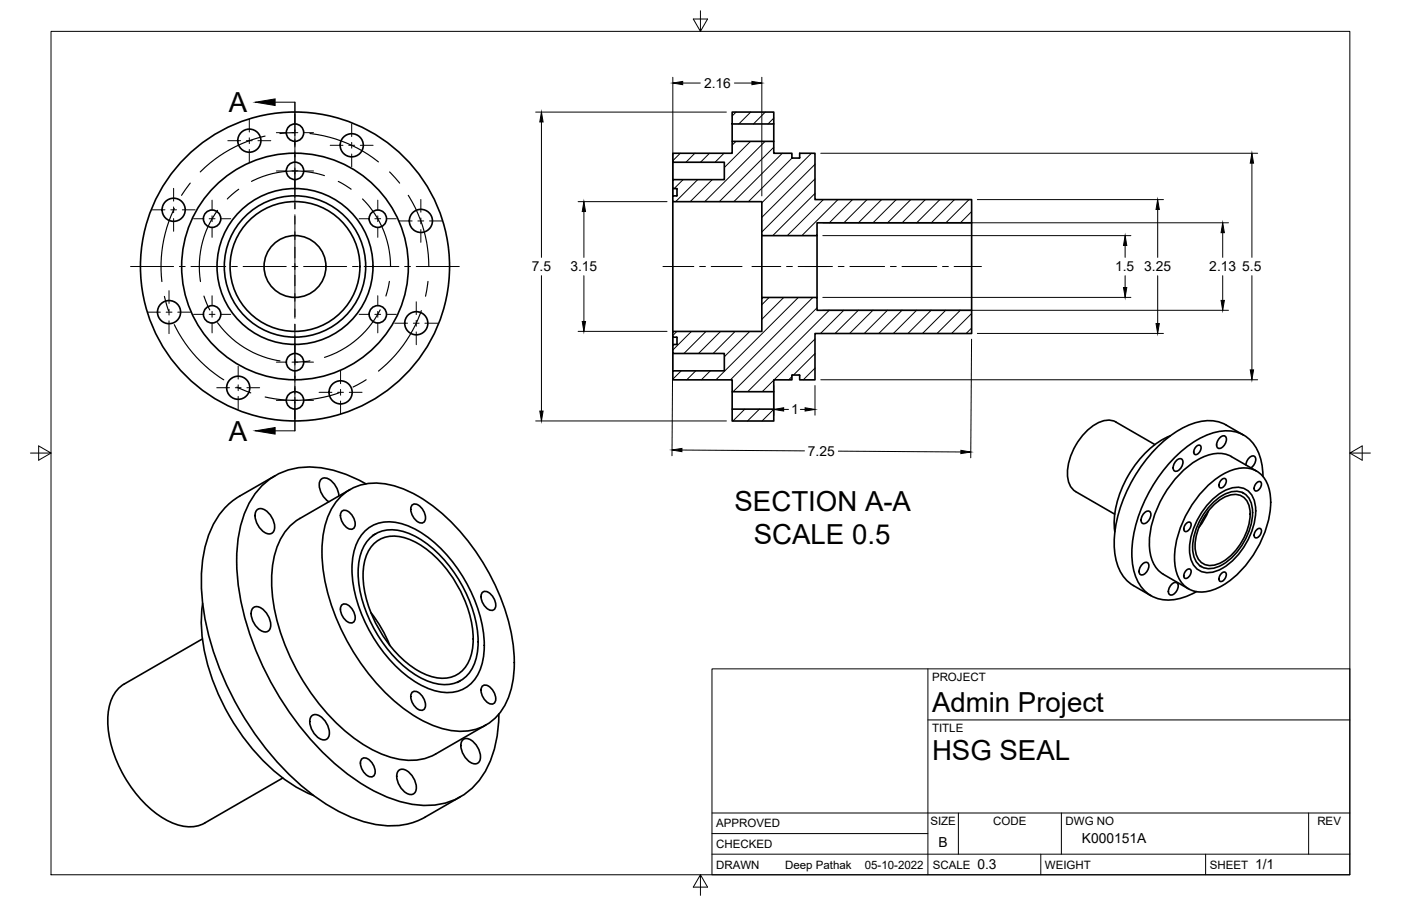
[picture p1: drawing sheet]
<svg xmlns="http://www.w3.org/2000/svg" width="432mm" height="279mm" viewBox="0 0 432 279" stroke-linecap="round" stroke-linejoin="round" font-family="sans-serif">
<!-- layer: Visible -->
<g fill="none" stroke="#000" stroke-width=".51">
<path d="M225.7 34.6h12.8v3.6h-12.8zM225.7 38.2v5.4M238.5 38.2v5.4M207.4 50v5.4M207.4 58.2v2.2M208.5 58.2h-1.1v-2.8h15.8v-5.4h-15.8v-2.7h18.3v-3.7h12.8v3.7h5.6l.1 1.4h2.2l.1-1.4h4.7v14.3h48.3v7.1h-47.7v4h-17v-10.5h-27.4v-1.8h1.1M208.5 58.1l.2 .2M208.7 58.3l-.2 2.1M207.4 62.2v40M234.8 72.7v19M251.8 72.7v19M299.5 68.7v27"/>
<path d="M207.4 109v5.4M207.4 104v2.2M208.5 104h-1.1v-1.8h27.4v-10.5h17v4h47.7v7.1h-48.3v14.3h-4.7l-.2-1.5-2.2 .1v1.4h-5.6v3.7h-12.8v-3.7h-18.3v-2.7h15.8v-5.4h-15.8v-2.8h1.1M208.5 104v2.2M225.7 126.2h12.8v3.6h-12.8zM225.7 120.8v5.4M238.5 120.8v5.4M343.9 130.2l12 6.9M343.9 130.1a7.1 7.1 0 0 0-7.7 1.7 18.9 18.9 0 0 0-7.1 15.8 5.5 5.5 0 0 0 2.4 4l12.1 7M360.7 134.4a30.3 30.3 0 0 0-15.6 17.8 24.6 24.6 0 0 0-1.5 11.8M368.7 137.7a.82 .82 0 0 1 1.4 0 2.13 2.13 0 0 1-1.7 2.5 1.54 1.54 0 0 1 .3-2.5zM376.1 134.9a1.08 1.08 0 0 1 1.5-.4 1.08 1.08 0 0 1 .3 1.5l-.7 1.4a1.16 1.16 0 0 1-1.2 .9 1.16 1.16 0 0 1-1-1.1l.2-1z"/>
<path d="M377.9 131.1l5.4 3.1M377.9 131.1a13 13 0 0 0-11.8 .1 40.7 40.7 0 0 0-19 20.7 33.3 33.3 0 0 0-2.9 21.7 11.5 11.5 0 0 0 5.1 7M79.3 157.2a2.71 2.71 0 0 1 3.5 1 5.6 5.6 0 0 1 1.5 5.7 2.07 2.07 0 0 1-3.3-.1 6 6 0 0 1-2.1-6.2zM84.8 146.7l-10.9 6.3a23.5 23.5 0 0 0-10.5 15.1 58.6 58.6 0 0 0 1.6 30.3 93 93 0 0 0 32.3 47.4 42.3 42.3 0 0 0 22.8 8.9 21 21 0 0 0 10.9-2.7M104.4 153a6 6 0 0 0-4.3-5.6 2.06 2.06 0 0 0-1.6 2.8l.4 1.5 .8 1.4 1.6 1.6M105.2 153a16.6 16.6 0 0 1 17.2-2.9 49.8 49.8 0 0 1 23 18.3 64.3 64.3 0 0 1 13.1 36 23.5 23.5 0 0 1-6 17.1 16.6 16.6 0 0 1-17.1 2.9 49.8 49.8 0 0 1-23.1-18.3 64.3 64.3 0 0 1-13.1-36 23.5 23.5 0 0 1 6-17.1zM105.4 157.6a2.8 2.8 0 0 1 3.6 2.1l.2 .6a1.9 1.9 0 0 1-1 2.9 4.3 4.3 0 0 1-3-5.3zM107.9 151l-15.5 8.9a18.1 18.1 0 0 0-8.3 13.7 52.4 52.4 0 0 0 5.5 29.4 62.1 62.1 0 0 0 24.7 28 23 23 0 0 0 16.8 2.9l3.2-1.4 15.5-9M112.8 149.2a32.7 32.7 0 0 0-22.4-4.7 21.1 21.1 0 0 0-15.3 14.6 53.8 53.8 0 0 0 .1 30.5 93.6 93.6 0 0 0 32.5 49.6 42.3 42.3 0 0 0 23.5 9.2 20.6 20.6 0 0 0 20.2-14.4 39.4 39.4 0 0 0 2.4-13.8M127.1 155.7a2.8 2.8 0 0 1 3.5 2l.3 .7a1.9 1.9 0 0 1-1 2.9 4.3 4.3 0 0 1-3.1-5.3zM352.8 158.1a1.08 1.08 0 0 1 1.5-.4 1.08 1.08 0 0 1 .4 1.5l-.7 1.4a1.16 1.16 0 0 1-1.3 .9 1.16 1.16 0 0 1-1-1.1l.2-1zM362.7 141.9a1.08 1.08 0 0 1 1.5-.4 1.08 1.08 0 0 1 .3 1.5l-.7 1.5a1.16 1.16 0 0 1-1.2 .8 1.16 1.16 0 0 1-1-1l.2-1z"/>
<path d="M371.7 150.4a18.1 18.1 0 0 1 12.2-6.1 8 8 0 0 1 7.4 7.3 28.9 28.9 0 0 1-5.9 20.9 24 24 0 0 1-13 9.8 8 8 0 0 1-10.1-7 28.9 28.9 0 0 1 6-20.9zM372.5 157.5l-1.3 2.7-1.7 2.4M373.6 154.1a10.8 10.8 0 0 1 9-3.7 6.5 6.5 0 0 1 4.4 7.1 22.1 22.1 0 0 1-11.5 18.4 5.8 5.8 0 0 1-8.8-5.1 21.9 21.9 0 0 1 6.9-16.7zM373.7 155.2a9.9 9.9 0 0 1 8.4-3.6 5.9 5.9 0 0 1 4 6.5 20 20 0 0 1-10.4 16.6 5.3 5.3 0 0 1-8.1-4.6 19.9 19.9 0 0 1 6.1-14.9zM373.8 156.1a8.9 8.9 0 0 1 8.2-3.4 5.4 5.4 0 0 1 3.3 5.8 18.4 18.4 0 0 1-9.6 15.3 4.8 4.8 0 0 1-7.3-4.2 18 18 0 0 1 5.4-13.5zM376.5 148a.82 .82 0 0 1 1.4 0 2.13 2.13 0 0 1-1.8 2.5 1.54 1.54 0 0 1 .4-2.5zM379.5 140.8l7.8 4.5M379.5 140.8a10.1 10.1 0 0 0-9.8 .7 32.4 32.4 0 0 0-15.5 26.8 10.1 10.1 0 0 0 4.4 8.8l7.7 4.5M382.8 151.8l.5 .3M384 143.4a2.79 2.79 0 0 1 2.4-2.8 1.9 1.9 0 0 1-.1 3l-.7 .7M387.3 148.9a.82 .82 0 0 1 1.4 0 2.13 2.13 0 0 1-1.7 2.5 1.54 1.54 0 0 1 .3-2.5zM389.3 147a14.2 14.2 0 0 0-6.1-12.9 13.4 13.4 0 0 0-12.4 .6 43 43 0 0 0-19.7 23.8 29.3 29.3 0 0 0-1 19.4 10.6 10.6 0 0 0 13.3 6.7l3.5-1.2 1.9-.9"/>
<path d="M112.8 163.5a11.7 11.7 0 0 1 12.6-1.5 39.1 39.1 0 0 1 19 18.9 37.7 37.7 0 0 1 4.6 22 12 12 0 0 1-7.6 10.2 15.6 15.6 0 0 1-12.5-2.3 45.1 45.1 0 0 1-20.4-35.3 15.6 15.6 0 0 1 4.3-12zM113.8 166.2a10.3 10.3 0 0 1 11.8-1.9 35.3 35.3 0 0 1 17.3 17.2 32 32 0 0 1 3.8 21.7 9.9 9.9 0 0 1-12.9 7.5 32 32 0 0 1-17-14.2 37.3 37.3 0 0 1-6.3-21.8 13.7 13.7 0 0 1 3.3-8.5zM115.4 167.6a9.7 9.7 0 0 1 10.2-1.5 32.8 32.8 0 0 1 16.6 16.8 28.9 28.9 0 0 1 3 19.3 9 9 0 0 1-11.6 6.6 28.1 28.1 0 0 1-15.2-12.2 34.6 34.6 0 0 1-6.4-21 12.2 12.2 0 0 1 3.4-8zM115.8 164.6l-1 .6M352.2 173.9a1.08 1.08 0 0 1 1.5-.4 1.08 1.08 0 0 1 .3 1.5l-.7 1.4a1.16 1.16 0 0 1-1.2 .9 1.16 1.16 0 0 1-1-1.1l.2-1zM365.6 161.4a.82 .82 0 0 1 1.5 0 2.13 2.13 0 0 1-1.8 2.5 1.54 1.54 0 0 1 .3-2.5zM365.6 175.9a.82 .82 0 0 1 1.5 0 2.13 2.13 0 0 1-1.8 2.5 1.54 1.54 0 0 1 .3-2.5zM369.8 174.5l.5 .3M376.5 176.8a.82 .82 0 0 1 1.4 0 2.13 2.13 0 0 1-1.8 2.5 1.54 1.54 0 0 1 .4-2.5zM387.3 163.4a.82 .82 0 0 1 1.4 0 2.13 2.13 0 0 1-1.7 2.5 1.54 1.54 0 0 1 .3-2.5zM62.4 197l-24.1 13.9M62.5 186.1a53 53 0 0 0 6.2 31 62.1 62.1 0 0 0 23.5 26.1l4.5 2.1"/>
<path d="M78.1 187.4a2.71 2.71 0 0 1 3.5 1 5.6 5.6 0 0 1 1.5 5.7 2.07 2.07 0 0 1-3.3-.1 6 6 0 0 1-2.1-6.1zM105.4 186.5a2.8 2.8 0 0 1 3.6 2.1l.2 .6a1.9 1.9 0 0 1-1 2.9 4.3 4.3 0 0 1-3-5.3zM114.3 188.9l3 4.4 2.9 5.8M148.7 182.6a2.8 2.8 0 0 1 3.6 2.1l.3 .6a1.9 1.9 0 0 1-1.1 2.9 4.3 4.3 0 0 1-3-5.2zM349.3 180.6l5.5 3.1M361.2 180.1a1.08 1.08 0 0 1 1.5-.4 1.08 1.08 0 0 1 .4 1.5l-.7 1.4a1.16 1.16 0 0 1-1.2 .9 1.16 1.16 0 0 1-1.1-1.1l.2-1zM38.3 210.9a11.6 11.6 0 0 0-5 9.7 37.8 37.8 0 0 0 11.5 27.4 20.1 20.1 0 0 0 14.6 6.9l2.5-.5 1.2-.6 24.1-13.9M127.1 213.4a2.8 2.8 0 0 1 3.5 2.1l.3 .7a1.9 1.9 0 0 1-1 2.9 4.3 4.3 0 0 1-3.1-5.3zM141.9 209.9l-1 .6M148.7 211.5a2.8 2.8 0 0 1 3.6 2.1l.3 .6a1.9 1.9 0 0 1-1.1 2.9 4.3 4.3 0 0 1-3-5.2zM96.1 220.7a2.71 2.71 0 0 1 3.6 1 5.6 5.6 0 0 1 1.5 5.7 2.07 2.07 0 0 1-3.3-.1 6 6 0 0 1-2.1-6.1zM111.6 234a2.8 2.8 0 0 1 3.5 2l.3 .7a1.9 1.9 0 0 1-1 2.9 4.3 4.3 0 0 1-3.1-5.3z"/>
<path d="M122.9 237.6a2.71 2.71 0 0 1 3.6 1 5.6 5.6 0 0 1 1.5 5.6 2.07 2.07 0 0 1-3.3 0 6 6 0 0 1-2.1-6.2zM142.7 228.1a2.71 2.71 0 0 1 3.5 1 5.6 5.6 0 0 1 1.6 5.7 2.07 2.07 0 0 1-3.3-.1 6 6 0 0 1-2.2-6.2zM141.9 245.7l-10.9 6.3"/>
<circle cx="76.8" cy="43.4" r="3.6"/>
<circle cx="90.9" cy="52.7" r="2.68"/>
<circle cx="90.9" cy="40.9" r="2.68"/>
<circle cx="108.4" cy="44.8" r="3.6"/>
<circle cx="53.5" cy="64.7" r="3.6"/>
<circle cx="65.4" cy="67.4" r="2.68"/>
<circle cx="116.4" cy="67.4" r="2.68"/>
<circle cx="129.7" cy="68.1" r="3.6"/>
<circle cx="52.1" cy="96.3" r="3.6"/>
<circle cx="65.4" cy="96.9" r="2.68"/>
<circle cx="90.9" cy="82.2" r="47.6"/>
<circle cx="90.9" cy="82.2" r="34.9"/>
<circle cx="90.9" cy="82.2" r="24"/>
<circle cx="90.9" cy="82.2" r="20"/>
<circle cx="90.9" cy="82.2" r="21.8"/>
<circle cx="90.9" cy="82.2" r="9.5"/>
<circle cx="116.4" cy="96.9" r="2.68"/>
<circle cx="128.3" cy="99.7" r="3.6"/>
<circle cx="73.4" cy="119.6" r="3.6"/>
<circle cx="90.9" cy="111.7" r="2.68"/>
<circle cx="90.9" cy="123.5" r="2.68"/>
<circle cx="105" cy="121" r="3.6"/>
</g>
<!-- layer: Border -->
<path d="M15.7 9.7h400.3v260.1h-400.3zM215.9 3.3v6.4l-2.2-3.8h4.4l-2.2 3.8M9.4 139.7h6.3l-3.8-2.2v4.4l3.8-2.2M416 139.7l3.8 2.2v-4.4l-3.8 2.2h6.4M215.9 269.8l2.2 3.8h-4.4l2.2-3.8v6.3" fill="none" stroke="#000" stroke-width=".31"/>
<!-- layer: Titleblock -->
<path d="M219.4 206.3h196.6v63.5h-196.6zM286 206.3v63.5M286 222h130M219.4 257.1h66.6M219.4 250.7h196.6M295.4 250.7v12.7M327.1 250.7v12.7M403.3 250.7v12.7M219.4 263.4h196.6M320.8 263.4v6.4M371.6 263.4v6.4" fill="none" stroke="#000" stroke-width=".31"/>
<!-- layer: Smart Centers -->
<g fill="none" stroke="#000" stroke-width=".31">
<path d="M76.8 36.8v3.9M90.9 31.5v18.5M108.4 38.2v3.9M53.5 58.1v3.9M70.2 43.4h3.9M75.9 43.4h1.8M76.8 42.5v1.8M76.8 46.1v3.9M79.5 43.4h4M85.2 40.9h3M85.2 52.7h3M90 40.9h1.8"/>
<path d="M90 52.7h1.8M90.9 50.2v10.7M93.6 40.9h3M93.6 52.7h3M101.8 44.8h3.9M107.5 44.8h1.8M108.4 43.9v1.8M108.4 47.5v3.9M111.1 44.8h3.9M46.9 64.7h3.9M52.6 64.7h1.8M53.5 63.8v1.8"/>
<path d="M53.5 67.4v3.9M56.2 64.7h3.9M59.6 67.5h3.1M64.5 67.5h1.8M65.4 61.7v3.1M65.4 66.6v1.7M65.4 70.1v3.1M68.1 67.5h3M90.9 62.7v1.8M90.9 66.2v13.3M110.7 67.5h3M115.5 67.5h1.8"/>
<path d="M116.4 61.7v3.1M116.4 66.6v1.7M116.4 70.1v3.1M119.1 67.5h3.1M123.1 68.1h3.9M128.8 68.1h1.8M129.7 61.5v3.9M129.7 67.2v1.8M129.7 70.8v3.9M132.4 68.1h3.9M40.2 82.2h13.3M45.5 96.3h3.9"/>
<path d="M51.2 96.3h1.8M52.1 89.6v4M52.1 95.4v1.8M52.1 98.9v4M54.8 96.3h3.9M55.3 82.2h1.8M58.9 82.2h10.7M59.6 96.9h3.1M64.5 96.9h1.8M65.4 91.2v3.1M65.4 96v1.8M65.4 99.6v3.1"/>
<path d="M68.1 96.9h3M71.4 82.2h1.8M74.9 82.2h13.3M90 82.2h1.8M90.9 81.3v1.8M90.9 84.9v13.2M90.9 99.9v1.8M93.6 82.2h13.2M108.6 82.2h1.8M110.7 96.9h3M112.2 82.2h10.7M115.5 96.9h1.8"/>
<path d="M116.4 91.2v3.1M116.4 96v1.8M116.4 99.6v3.1M119.1 96.9h3.1M121.7 99.7h3.9M124.7 82.2h1.8M127.4 99.7h1.8M128.3 82.2h13.3M128.3 93.1v3.9M128.3 98.8v1.8M131 99.7h3.9M204.3 82.2h9.5"/>
<path d="M215.6 82.2h1.8M219.2 82.2h9.5M231.8 82.2h8.8M242.4 82.2h1.8M246 82.2h10.6M258.4 82.2h1.7M261.9 82.2h10.7M274.4 82.2h1.8M278 82.2h10.7M290.5 82.2h1.8M294.1 82.2h8.4M66.8 119.6h3.9"/>
<path d="M72.5 119.6h1.8M73.4 113v3.9M73.4 118.7v1.8M76.1 119.6h3.9M85.2 111.7h3M90 111.7h1.8M90.9 103.5v10.7M90.9 114.3v18.6M93.6 111.7h3M105 114.4v3.9M128.3 102.4v3.9M73.4 122.3v3.9"/>
<path d="M85.2 123.5h3M90 123.5h1.8M93.6 123.5h3M98.3 121h4M104.1 121h1.8M105 120.1v1.8M105 123.7v3.9M107.7 121h3.9"/>
</g>
<!-- layer: Sketch1 -->
<g fill="none" stroke="#000" stroke-width=".36">
<path d="M58.6 56.5l-2.7 3.7M81.7 42a40.9 40.9 0 0 0-20 11M90.9 40.9l-4.6 .3M95.5 41.2a41.1 41.1 0 0 1 21.1 8.7M120.1 53l3.1 3.5M53.7 64.3a41.1 41.1 0 0 0-3.8 22.5M125.8 60.2a40.7 40.7 0 0 1 6.4 22M50.7 91.4l1.2 4.4M129.9 95.8a41.3 41.3 0 0 1-13.3 18.6M131.9 86.8l-.8 4.6M53.7 100.1a41.3 41.3 0 0 0 15.3 17M73 119.4l4.3 1.8"/>
<path d="M112.9 117.1l-4.1 2.3M104.5 121.1a41 41 0 0 1-22.8 1.3"/>
</g>
<!-- layer: Sketch2 -->
<path d="M73.6 58.4l-3.5 3M100 54.2a29.3 29.3 0 0 0-22.5 1.7M104.3 55.9l3.9 2.5M67.1 64.9a29.5 29.5 0 0 0-5.3 21.9M111.7 61.4a29.3 29.3 0 0 1 8.7 20.8M62.9 91.3l1.7 4.3M67.1 99.5a29.4 29.4 0 0 0 19.2 11.8M117.2 95.5a29.4 29.4 0 0 1-17.2 14.7M120 86.8l-1.1 4.5M95.5 111.3l-4.6 .4" fill="none" stroke="#000" stroke-width=".36"/>
<!-- layer: Hatching -->
<g fill="none" stroke="#000" stroke-width=".31">
<path d="M226.9 34.6l-1.2 1.2M231.4 34.6l-3.7 3.6M235.9 34.6l-3.7 3.6M238.5 36.4l-1.8 1.8M209.7 47.3l-2.3 2.3M210.5 55.4l-2.7 2.8M214.2 47.3l-2.8 2.7M215 55.4l-6.8 6.8M218.7 47.3l-2.8 2.7M219.5 55.4l-6.8 6.8M223.2 47.3l-2.8 2.7M226.8 43.6l-1.1 1.2"/>
<path d="M231.3 43.6l-8.1 8.1M235.8 43.6l-18.6 18.6M238.5 45.4l-16.8 16.8M241.1 47.3l-14.9 14.9M244.1 48.7l-13.4 13.5M250.1 47.3l-15.3 15.2M251.2 50.7l-16.4 16.3M251.2 55.2l-16.4 16.3M251.2 59.6l-13 13.1M251.8 72.5l-.2 .2M253.8 61.6l-11.1 11.1M258.3 61.6l-11.2 11.1"/>
<path d="M262.7 61.6l-7.1 7.1M267.2 61.6l-7.1 7.1M271.7 61.6l-7.1 7.1M276.2 61.6l-7.1 7.1M280.7 61.6l-7.1 7.1M285.2 61.6l-7.2 7.1M289.7 61.6l-7.2 7.1M294.2 61.6l-7.2 7.1M298.7 61.6l-7.2 7.1M299.4 65.3l-3.4 3.4M237.1 91.7l-2.3 2.3M241.6 91.7l-6.8 6.8"/>
<path d="M246.1 91.7l-25.4 25.4M250.5 91.7l-25.4 25.4M251.8 94.9l-25.8 25.9M255.6 95.7l-25.1 25.1M260.1 95.7l-7.2 7.1M264.5 95.7l-7.1 7.1M269 95.7l-7.1 7.1M273.5 95.7l-7.1 7.1M278 95.7l-7.1 7.1M282.5 95.7l-7.1 7.1M287 95.7l-7.2 7.1M291.5 95.7l-7.2 7.1"/>
<path d="M296 95.7l-7.2 7.1M299.4 96.7l-6.1 6.1M208.6 102.2l-1.2 1.3M210 114.4l-2.6 2.5M213.1 102.2l-5.7 5.8M214.4 114.4l-2.7 2.7M217.6 102.2l-6.8 6.8M218.9 114.4l-2.7 2.7M222.1 102.2l-6.8 6.8M226.6 102.2l-6.8 6.8M231.1 102.2l-7.9 7.8M238.5 117.2l-3.6 3.6"/>
<path d="M244.1 116.1l-1 1M251.2 104.5l-12.6 12.6M251.2 109l-6.6 6.6M251.2 113.5l-3.6 3.6M299.4 101.2l-1.6 1.6M229.6 126.2l-3.7 3.6M234.1 126.2l-3.7 3.6M238.5 126.2l-3.6 3.6"/>
</g>
<!-- layer: Section Lines -->
<g fill="none" stroke="#000" stroke-width=".31">
<path d="M84.8 31.5h6.1v9M90.9 42.9v2.4M90.9 47.7v2.4M90.9 52.4v11.9M90.9 66.7v2.4M90.9 71.5v2.4M90.9 76.2v11.9M90.9 90.5v2.4M90.9 95.3v2.4M90.9 100.1v11.9M90.9 114.3v2.4M90.9 119.1v2.4"/>
<path d="M90.9 123.9v9h-6.1"/>
</g>
<path d="M78.7 31.5l6.1-1v2zM78.7 132.9l6.1-1.1v2.1z" fill="#000" stroke="#000" stroke-width=".31"/>
<!-- layer: FD_Dimensions -->
<g fill="none" stroke="#000" stroke-width=".31">
<path d="M165.1 34.6h58.8M166.9 37.6v41.8M207.4 23.8v36.6M210.4 25.6h5.4M226.4 25.6h5.4M234.8 23.8v36.6M253 47.3h134.6M385.8 50.3v29.1M178.2 62.2h27.4M180 65.2v14.2M253.6 72.7h95M253.6 68.7h125"/>
<path d="M301.2 61.6h57.4M346.8 75.7v3.7M356.8 64.6v14.8M376.9 71.8v7.6M166.9 85v41.8M180 85v14.1M253.6 91.7h95M253.6 95.7h125M346.8 85v3.7M356.8 85v14.8M376.9 85v7.6M385.8 85v29.1"/>
<path d="M178.2 102.2h27.4M207.4 104l-.3 36.5M238.5 118.9v9.1M251.2 118.9v9.1M253 117.1h134.6M299.4 104.6l-.2 36.6M301.2 102.8h57.4M165.1 129.8h58.8M210.2 138.8l37.7 .2M241.5 126.3h1.5M246.7 126.3h1.4M258.4 139.1l37.7 .3"/>
</g>
<g fill="#000" stroke="#000" stroke-width=".31">
<path d="M166.9 34.6l.5 3h-1zM207.4 25.6l3-.5v1zM231.8 25.1l3 .5-3 .5zM385.8 47.3l.6 3h-1.1zM180 62.2l.5 3h-1zM346.8 72.7l.5 3h-1zM356.8 61.6l.5 3h-1zM376.9 68.7l.5 3.1h-1.1zM179.5 99.1h1l-.5 3.1zM346.3 88.7h1l-.5 3zM356.3 99.8h1l-.5 3zM376.3 92.6h1.1l-.5 3.1z"/>
<path d="M385.3 114.1h1.1l-.6 3zM166.4 126.8h1l-.5 3zM207.1 138.8l3.1-.5v1zM238.5 126.3l3-.5v1zM248.1 125.8l3.1 .5-3.1 .5zM296.2 138.9l3 .5-3.1 .5z"/>
</g>
<g font-size="8.5">
<text x="70.5" y="34.6">A</text>
<text x="70.5" y="135.9">A</text>
<text x="226.4" y="157.6">SECTION A-A</text>
<text x="232.3" y="167.8">SCALE 0.5</text>
<text x="287.3" y="219.5">Admin Project</text>
<text x="287.3" y="234.5">HSG SEAL</text>
</g>
<g font-size="4.3">
<text x="217" y="27.1">2.16</text>
<text x="163.9" y="83.7">7.5</text>
<text x="175.8" y="83.7">3.15</text>
<text x="343.7" y="83.7">1.5</text>
<text x="352.7" y="83.7">3.25</text>
<text x="372.7" y="83.7">2.13</text>
<text x="382.9" y="83.7">5.5</text>
<text x="243.8" y="127.8">1</text>
<text x="249" y="140.6">7.25</text>
<text x="289.3" y="261.2">B</text>
<text x="333.4" y="259.9">K000151A</text>
<text x="301.2" y="268.1">0.3</text>
<text x="386.8" y="268.1">1/1</text>
</g>
<g font-size="3.5">
<text x="287.3" y="210.1">PROJECT</text>
<text x="287.3" y="225.8">TITLE</text>
<text x="220.7" y="255.2">APPROVED</text>
<text x="286.7" y="254.5">SIZE</text>
<text x="306.1" y="254.5">CODE</text>
<text x="328.4" y="254.5">DWG NO</text>
<text x="406" y="254.5">REV</text>
<text x="220.7" y="261.5">CHECKED</text>
<text x="220.7" y="267.9">DRAWN</text>
<text x="242" y="267.9">Deep Pathak</text>
<text x="266.6" y="267.9">05-10-2022</text>
<text x="287.5" y="267.9">SCALE</text>
<text x="322.1" y="267.9">WEIGHT</text>
<text x="372.9" y="267.9">SHEET</text>
</g>
</svg>
